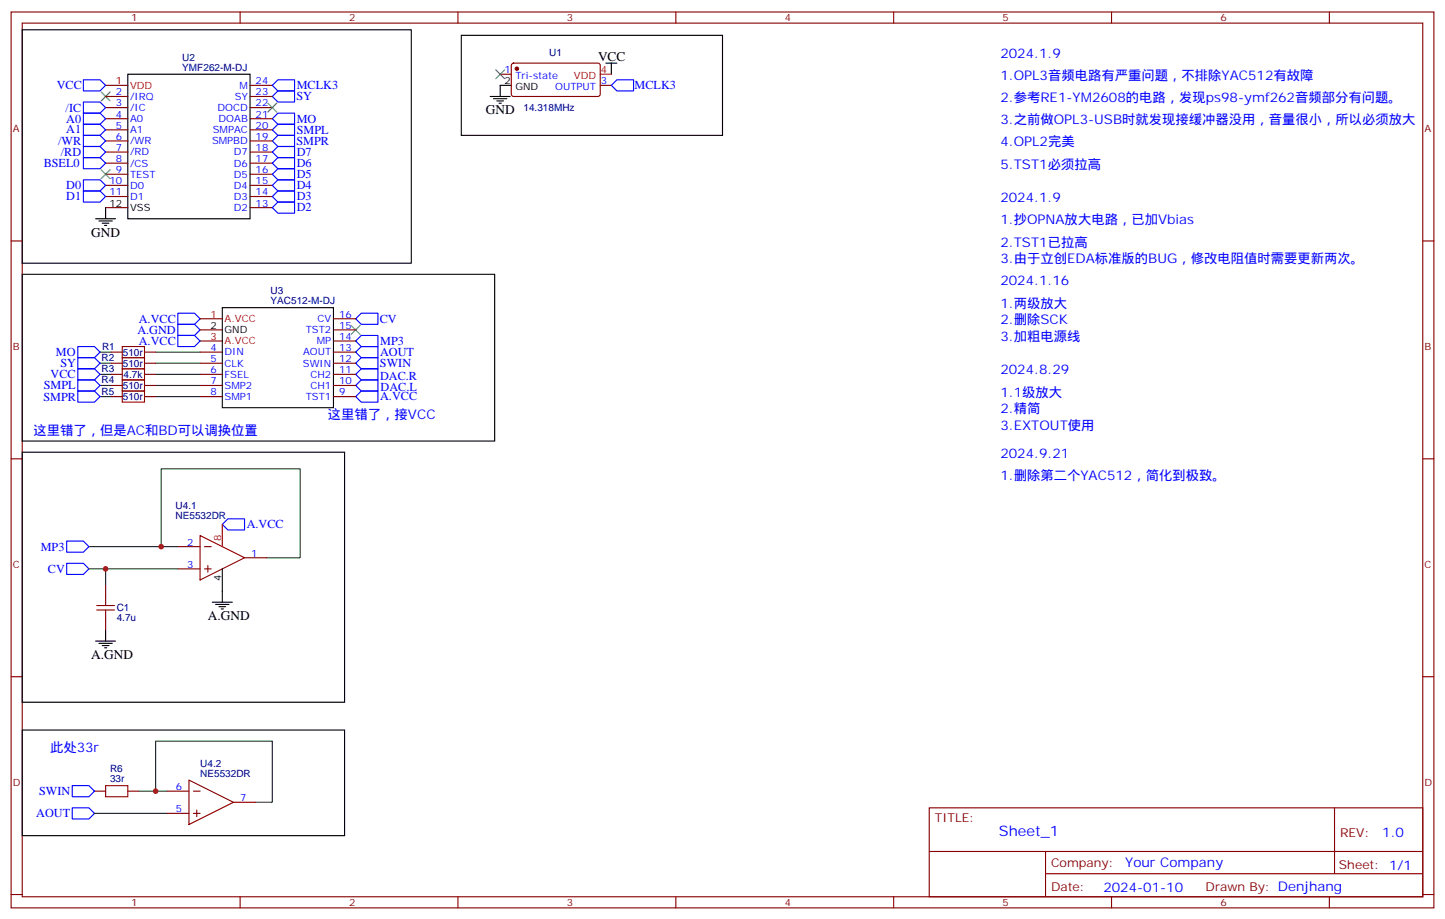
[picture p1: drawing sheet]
<svg xmlns="http://www.w3.org/2000/svg" width="459mm" height="292mm" viewBox="0 0 459 292" stroke-linecap="round" stroke-linejoin="round" font-family="sans-serif">
<g fill="none" stroke="#870000" stroke-width=".35">
<path d="M3.5 3.8h451.6v284.3h-451.6zM7.1 7.3h444.5v277.3h-444.5zM76.2 3.8v3.5M145.3 3.8v3.5M214.5 3.8v3.5M283.6 3.8v3.5M352.8 3.8v3.5M421.9 3.8v3.5M33.5 27.1h7.1M33.5 30.6h7.1M33.5 34.1h7.1M33.5 37.7h7.1"/>
<path d="M79.4 27.1h7M79.4 30.6h7M79.4 34.1h7M79.4 37.7h7M158.7 23.6h3.6M162.5 20.2l.5-.2 27.1 .1 .4 .6-.1 9.5-.6 .4h-27.1l-.4-.7v-9.2zM190.5 27.1h3.5M33.5 41.2h7.1M33.5 44.7h7.1M33.5 48.3h7.1M33.5 51.8h7.1M33.5 55.3h7.1"/>
<path d="M33.5 58.8h7.1M79.4 41.2h7M79.4 44.7h7M79.4 48.3h7M79.4 51.8h7M79.4 55.3h7M79.4 58.8h7M3.5 76.5h3.6M33.5 62.4h7.1M33.5 65.9h7.1M79.4 62.4h7M79.4 65.9h7"/>
<path d="M451.6 76.5h3.5M35.3 118.8h3.5M35.3 115.3h3.5M35.3 111.8h3.5M45.9 118.8h3.5M45.9 115.3h3.5M45.9 111.8h3.5M63.5 118.8h7.1M63.5 115.3h7.1M63.5 111.8h7.1M63.5 101.2h7.1M63.5 104.7h7.1"/>
<path d="M63.5 108.2h7.1M105.8 118.8h7.1M105.8 115.3h7.1M105.8 111.8h7.1M105.8 101.2h7.1M105.8 104.7h7.1M105.8 108.2h7.1M35.3 125.9h3.5M35.3 122.3h3.5M45.9 125.9h3.5M45.9 122.3h3.5M63.5 125.9h7.1"/>
<path d="M63.5 122.3h7.1M105.8 125.9h7.1M105.8 122.3h7.1M3.5 145.6h3.6M451.6 145.6h3.5M56.4 173.5h7.1M63.5 170l14.1 7-14.1 7.1zM64.9 173.5h2.1M66 179.5v2.1M77.6 177h7.1M33.5 185.8v3.6M33.5 196.4v3.6"/>
<path d="M56.4 180.6h7.1M64.9 180.6h2.1M3.5 214.8h3.6M451.6 214.8h3.5M30 251.1h3.5M40.6 251.1h3.5M52.9 251.1h7.1M52.9 258.2h7.1M60 247.6l14.1 7-14.1 7.1zM61.4 251.1h2.1M61.4 258.2h2.1M62.4 257.1v2.1"/>
<path d="M74.1 254.6h7M294.9 256.4h156.7v28.2h-156.7zM423.5 256.4l.1 20.9M295 270.2h156.4M331.8 277.3h119.6M331.8 270.2v14.2M3.5 283.9h3.6M76.2 284.6v3.5M145.3 284.6v3.5M214.5 284.6v3.5M283.6 284.6v3.5M352.8 284.6v3.5"/>
<path d="M421.9 284.6v3.5M451.6 283.9h3.5"/>
</g>
<g fill="none" stroke="#008700" stroke-width=".35">
<path d="M31.7 118.8h3.6M31.7 115.3h3.6M31.7 111.8h3.6M49.4 118.8h14.1M49.4 115.3h14.1M49.4 111.8h14.1M31.7 125.9h3.6M31.7 122.3h3.6M49.4 125.9h14.1M49.4 122.3h14.1M28.2 173.5h28.2M51.2 173.5v-24.7h44v28.2h-10.5"/>
<path d="M28.2 180.6h28.2M33.5 180.6v5.2M30 258.2h22.9M44.1 251.1h5.3M52.9 251.1h-3.5v-15.9h37v19.4h-5.3"/>
</g>
<path d="M38.8 117.1h7.1v3.5h-7.1zM38.8 113.5h7.1v3.6h-7.1zM38.8 110h7.1v3.5h-7.1zM38.8 124.1h7.1v3.5h-7.1zM38.8 120.6h7.1v3.5h-7.1zM30.7 193.6h5.6M30.7 192.2h5.6M33.5 189.4v2.8M33.5 193.6v2.8M33.5 249.3h7.1v3.6h-7.1z" fill="none" stroke="#a10000" stroke-width=".35"/>
<g fill="none" stroke="#00f" stroke-width=".35">
<path d="M26.5 35.9h5.2l1.8 1.8-1.8 1.7h-5.2zM26.5 39.4h5.2l1.8 1.8-1.8 1.8h-5.2zM26.5 32.4h5.2l1.8 1.7-1.8 1.8h-5.2zM26.5 25.3h5.2l1.8 1.8-1.8 1.8h-5.2zM86.4 30.6l1.8-1.7h5.3v3.5h-5.3zM86.4 37.7l1.8-1.8h5.3v3.5h-5.3zM86.4 27.1l1.8-1.8h5.3v3.6h-5.3zM194 27.1l1.8-1.8h5.3v3.6h-5.3zM26.5 57.1h5.2l1.8 1.7-1.8 1.8h-5.2zM26.5 46.5h5.2l1.8 1.8-1.8 1.7h-5.2zM26.5 43h5.2l1.8 1.7-1.8 1.8h-5.2zM26.5 50h5.2l1.8 1.8-1.8 1.8h-5.2z"/>
<path d="M86.4 41.2l1.8-1.8h5.3v3.6h-5.3zM86.4 44.7l1.8-1.7h5.3v3.5h-5.3zM86.4 48.3l1.8-1.8h5.3v3.5h-5.3zM88.2 57.1h5.3v3.5h-5.3l-1.8-1.8zM88.2 53.6h5.3v3.5h-5.3l-1.8-1.8zM88.2 50h5.3v3.6h-5.3l-1.8-1.8zM26.5 60.6h5.2l1.8 1.8-1.8 1.7h-5.2zM88.2 64.1h5.3v3.6h-5.3l-1.8-1.8zM88.2 60.6h5.3v3.5h-5.3l-1.8-1.7zM56.4 99.4h5.3l1.8 1.8-1.8 1.7h-5.3zM24.7 117.1h5.3l1.7 1.7-1.7 1.8h-5.3zM24.7 113.5h5.3l1.7 1.8-1.7 1.8h-5.3z"/>
<path d="M24.7 110h5.3l1.7 1.8-1.7 1.7h-5.3zM56.4 102.9h5.3l1.8 1.8-1.8 1.8h-5.3zM56.4 106.5h5.3l1.8 1.7-1.8 1.8h-5.3zM112.9 101.2l1.8-1.8h5.2v3.5h-5.2zM112.9 108.2l1.8-1.7h5.2v3.5h-5.2zM112.9 111.8l1.8-1.8h5.2v3.5h-5.2zM112.9 115.3l1.8-1.8h5.2v3.6h-5.2zM114.7 117.1h5.2v3.5h-5.2l-1.8-1.8zM24.7 120.6h5.3l1.7 1.7-1.7 1.8h-5.3zM24.7 124.1h5.3l1.7 1.8-1.7 1.7h-5.3zM114.7 124.1h5.2v3.5h-5.2l-1.8-1.7zM114.7 120.6h5.2v3.5h-5.2l-1.8-1.8z"/>
<path d="M21.2 178.8h5.3l1.7 1.8-1.7 1.7h-5.3zM21.2 171.7h5.3l1.7 1.8-1.7 1.8h-5.3zM72.3 164.7h5.3v3.5h-5.3l-1.7-1.8zM22.9 249.3h5.3l1.8 1.8-1.8 1.8h-5.3zM22.9 256.4h5.3l1.8 1.8-1.8 1.7h-5.3z"/>
</g>
<path d="M32.1 29.2l2.8 2.8M34.9 29.2l-2.8 2.8M85 32.7l2.8 2.9M87.8 32.7l-2.8 2.9M157.3 22.2l2.9 2.8M160.2 22.2l-2.9 2.8M32.1 53.9l2.8 2.8M34.9 53.9l-2.8 2.8M111.5 103.3l2.8 2.8M114.3 103.3l-2.8 2.8" fill="none" stroke="#3c3" stroke-width=".35"/>
<path d="M190.5 23.6h3.5M70.6 166.4v7.1" fill="none" stroke="#f00" stroke-width=".35"/>
<g fill="none" stroke="#000" stroke-width=".35">
<path d="M7.1 9.5h123.4v74h-123.4zM146.4 11.2h82.9v31.8h-82.9zM40.6 23.6h38.8v45.8h-38.8zM155.6 30.6h6.3M156.6 31.3h4.3M157.7 32h2.1M158.4 32.7h.7M162.3 27.1h-3.6v3.5M192.3 20h3.5M194 20v3.6M30.3 69.4h6.4M31.4 70.1h4.2"/>
<path d="M32.5 70.8h2.1M33.2 71.5h.7M33.5 65.9v3.5M7.1 87.1h149.9v52.9h-149.9zM70.6 97.6h35.2v31.8h-35.2zM7.1 143.5h102.3v79.4h-102.3zM33.5 200v3.5M67.4 191.1h6.3M68.4 191.8h4.3M69.5 192.5h2.1M70.2 193.3h.7M70.6 180.6v10.5"/>
<path d="M30.3 203.5h6.4M31.4 204.2h4.2M32.5 204.9h2.1M33.2 205.6h.7M7.1 231.7h102.3v33.5h-102.3z"/>
</g>
<circle cx="164" cy="21.8" r=".53" fill="#870000" stroke="#870000" stroke-width=".35"/>
<g fill="#c00">
<circle cx="49.4" cy="251.1" r=".88"/>
<circle cx="51.2" cy="173.5" r=".88"/>
<circle cx="33.5" cy="180.6" r=".88"/>
</g>
<text font-size="4.6" fill="#00f" x="317" y="265.4">Sheet_1</text>
<g font-size="4.2">
<text x="189.8" y="19.3">VCC</text>
<text x="154.2" y="36.3">GND</text>
<text x="28.9" y="75.1">GND</text>
<text x="66" y="196.8">A.GND</text>
<text x="28.9" y="209.1">A.GND</text>
</g>
<g font-size="4.2" fill="#00f">
<text x="317.5" y="18.3">2024.1.9</text>
<text x="317.5" y="25.3">1.OPL3音频电路有严重问题，不排除YAC512有故障</text>
<text x="317.5" y="32.4">2.参考RE1-YM2608的电路，发现ps98-ymf262音频部分有问题。</text>
<text x="317.5" y="39.4">3.之前做OPL3-USB时就发现接缓冲器没用，音量很小，所以必须放大</text>
<text x="317.5" y="46.5">4.OPL2完美</text>
<text x="317.5" y="53.6">5.TST1必须拉高</text>
<text x="317.5" y="64.1">2024.1.9</text>
<text x="317.5" y="71.2">1.抄OPNA放大电路，已加Vbias</text>
<text x="317.5" y="78.2">2.TST1已拉高</text>
<text x="317.5" y="83.5">3.由于立创EDA标准版的BUG，修改电阻值时需要更新两次。</text>
<text x="317.5" y="90.6">2024.1.16</text>
<text x="317.5" y="97.6">1.两级放大</text>
<text x="317.5" y="102.9">2.删除SCK</text>
<text x="317.5" y="108.2">3.加粗电源线</text>
<text x="317.5" y="118.8">2024.8.29</text>
<text x="317.5" y="125.9">1.1级放大</text>
<text x="317.5" y="131.2">2.精简</text>
<text x="104.1" y="132.9">这里错了，接VCC</text>
<text x="317.5" y="136.5">3.EXTOUT使用</text>
<text x="10.6" y="138.2">这里错了，但是AC和BD可以调换位置</text>
<text x="317.5" y="145.3">2024.9.21</text>
<text x="317.5" y="152.3">1.删除第二个YAC512，简化到极致。</text>
<text x="15.9" y="238.8">此处33r</text>
<text x="438.7" y="265.7">1.0</text>
<text x="357.1" y="275.2">Your Company</text>
<text x="350.2" y="283">2024-01-10</text>
</g>
<g font-size="3.9" fill="#00f">
<text x="18" y="28.3">VCC</text>
<text x="94.2" y="28.4">MCLK3</text>
<text x="201.4" y="28.3">MCLK3</text>
<text x="20.8" y="35.4">/IC</text>
<text x="94.1" y="31.8">SY</text>
<text x="21" y="38.9">A0</text>
<text x="94.2" y="38.9">MO</text>
<text x="18.5" y="46">/WR</text>
<text x="21" y="42.4">A1</text>
<text x="94.1" y="46">SMPR</text>
<text x="94.2" y="42.5">SMPL</text>
<text x="13.9" y="53.1">BSEL0</text>
<text x="19.3" y="49.5">/RD</text>
<text x="94.2" y="53">D6</text>
<text x="94.2" y="49.4">D7</text>
<text x="94.2" y="56.5">D5</text>
<text x="21" y="60.1">D0</text>
<text x="21" y="63.5">D1</text>
<text x="94.2" y="63.5">D3</text>
<text x="94.2" y="60">D4</text>
<text x="94.2" y="67.1">D2</text>
<text x="43.6" y="106">A.GND</text>
<text x="44.1" y="102.4">A.VCC</text>
<text x="120.6" y="102.4">CV</text>
<text x="17.7" y="113">MO</text>
<text x="44.1" y="109.4">A.VCC</text>
<text x="120.6" y="113">AOUT</text>
<text x="120.6" y="109.6">MP3</text>
<text x="19.2" y="116.5">SY</text>
<text x="120.6" y="116.5">SWIN</text>
<text x="13.9" y="123.6">SMPL</text>
<text x="16.1" y="120.1">VCC</text>
<text x="120.6" y="120.6">DAC.R</text>
<text x="120.8" y="124.1">DAC.L</text>
<text x="13.8" y="127.1">SMPR</text>
<text x="120.6" y="127.1">A.VCC</text>
<text x="78.3" y="167.7">A.VCC</text>
<text x="12.9" y="174.8">MP3</text>
<text x="15.2" y="181.7">CV</text>
<text x="12.4" y="252.4">SWIN</text>
<text x="11.5" y="259.4">AOUT</text>
</g>
<g font-size="3.9" fill="#800">
<text x="296.7" y="261">TITLE:</text>
<text x="425.3" y="265.7">REV:</text>
<text x="333.6" y="275.2">Company:</text>
<text x="425" y="275.8">Sheet: 1/1</text>
<text x="333.6" y="282.9">Date:</text>
<text x="382.6" y="282.9">Drawn By: Denjhang</text>
</g>
<g font-size="3.2" fill="#800">
<text x="41.6" y="6.8">1</text>
<text x="110.8" y="6.8">2</text>
<text x="179.9" y="6.8">3</text>
<text x="249.1" y="6.8">4</text>
<text x="318.2" y="6.8">5</text>
<text x="387.3" y="6.8">6</text>
<text x="4.1" y="41.9">A</text>
<text x="452.1" y="41.9">A</text>
<text x="4.1" y="111.1">B</text>
<text x="452.1" y="111.1">B</text>
<text x="4.1" y="180.2">C</text>
<text x="452.1" y="180.2">C</text>
<text x="4.1" y="249.3">D</text>
<text x="452.1" y="249.3">D</text>
<text x="41.6" y="287.6">1</text>
<text x="110.8" y="287.6">2</text>
<text x="179.9" y="287.6">3</text>
<text x="249.1" y="287.6">4</text>
<text x="318.2" y="287.6">5</text>
<text x="387.3" y="287.6">6</text>
</g>
<g font-size="3.2" fill="#000080">
<text x="174.3" y="17.7">U1</text>
<text x="57.9" y="22.4">YMF262-M-DJ</text>
<text x="57.9" y="19.3">U2</text>
<text x="166.1" y="35.3">14.318MHz</text>
<text x="85.9" y="93.4">U3</text>
<text x="85.9" y="96.6">YAC512-M-DJ</text>
<text x="32.4" y="111.1">R1</text>
<text x="39" y="112.9">510r</text>
<text x="32.3" y="118.2">R3</text>
<text x="32.3" y="114.7">R2</text>
<text x="39" y="116.4">510r</text>
<text x="39.2" y="120">4.7k</text>
<text x="32.3" y="125.2">R5</text>
<text x="32.3" y="121.7">R4</text>
<text x="39" y="123.5">510r</text>
<text x="39" y="127">510r</text>
<text x="55.7" y="161.6">U4.1</text>
<text x="55.7" y="164.7">NE5532DR</text>
<text x="37" y="197.2">4.7u</text>
<text x="37" y="194.1">C1</text>
<text x="34.9" y="245.1">R6</text>
<text x="63.5" y="243.4">U4.2</text>
<text x="34.9" y="248.3">33r</text>
<text x="63.5" y="246.5">NE5532DR</text>
</g>
<g font-size="3.2" fill="#00f">
<text x="160.1" y="23.2">1</text>
<text x="76" y="28.2">M</text>
<text x="81.1" y="26.7">24</text>
<text x="163.6" y="25">Tri-state</text>
<text x="176.2" y="28.5">OUTPUT</text>
<text x="190.7" y="26.7">3</text>
<text x="36.8" y="30.3">2</text>
<text x="36.8" y="33.8">3</text>
<text x="41.3" y="31.7">/IRQ</text>
<text x="41.3" y="35.2">/IC</text>
<text x="69.1" y="35.2">DOCD</text>
<text x="74.5" y="31.7">SY</text>
<text x="81.1" y="33.8">22</text>
<text x="81.1" y="30.3">23</text>
<text x="36.8" y="37.3">4</text>
<text x="36.8" y="40.9">5</text>
<text x="41.3" y="38.7">A0</text>
<text x="69.4" y="38.7">DOAB</text>
<text x="81.1" y="40.9">20</text>
<text x="81.1" y="37.3">21</text>
<text x="36.8" y="44.4">6</text>
<text x="36.8" y="47.9">7</text>
<text x="41.3" y="42.3">A1</text>
<text x="41.3" y="45.8">/WR</text>
<text x="67.3" y="45.8">SMPBD</text>
<text x="67.5" y="42.3">SMPAC</text>
<text x="81.1" y="47.9">18</text>
<text x="81.1" y="44.4">19</text>
<text x="36.8" y="51.4">8</text>
<text x="41.3" y="49.3">/RD</text>
<text x="41.3" y="52.8">/CS</text>
<text x="74.2" y="52.8">D6</text>
<text x="74.2" y="49.3">D7</text>
<text x="81.1" y="51.4">17</text>
<text x="34.8" y="58.5">10</text>
<text x="36.8" y="55">9</text>
<text x="41.3" y="56.4">TEST</text>
<text x="41.3" y="59.9">D0</text>
<text x="74.2" y="59.9">D4</text>
<text x="74.2" y="56.4">D5</text>
<text x="81.1" y="58.5">15</text>
<text x="81.1" y="55">16</text>
<text x="34.8" y="62">11</text>
<text x="41.3" y="63.4">D1</text>
<text x="74.2" y="63.4">D3</text>
<text x="81.1" y="65.5">13</text>
<text x="81.1" y="62">14</text>
<text x="74.2" y="67">D2</text>
<text x="107.6" y="100.8">16</text>
<text x="97" y="105.8">TST2</text>
<text x="100.7" y="102.2">CV</text>
<text x="107.6" y="107.9">14</text>
<text x="107.6" y="104.4">15</text>
<text x="66.8" y="111.4">4</text>
<text x="71.3" y="112.8">DIN</text>
<text x="96.2" y="112.8">AOUT</text>
<text x="100.5" y="109.3">MP</text>
<text x="107.6" y="111.4">13</text>
<text x="66.8" y="114.9">5</text>
<text x="66.8" y="118.5">6</text>
<text x="71.3" y="116.3">CLK</text>
<text x="71.3" y="119.9">FSEL</text>
<text x="96.1" y="116.3">SWIN</text>
<text x="98.5" y="119.9">CH2</text>
<text x="107.6" y="118.5">11</text>
<text x="107.6" y="114.9">12</text>
<text x="66.8" y="122">7</text>
<text x="66.8" y="125.5">8</text>
<text x="71.3" y="123.4">SMP2</text>
<text x="98.5" y="123.4">CH1</text>
<text x="107.6" y="125.5">9</text>
<text x="107.6" y="122">10</text>
<text x="71.3" y="126.9">SMP1</text>
<text x="97" y="126.9">TST1</text>
<text x="59.4" y="173.1">2</text>
<text x="79.7" y="176.7">1</text>
<text x="59.4" y="180.2">3</text>
<text x="55.8" y="250.8">6</text>
<text x="55.8" y="257.8">5</text>
<text x="76.2" y="254.3">7</text>
</g>
<g font-size="3.2" fill="#f00">
<text x="190.7" y="23.2">4</text>
<text x="36.8" y="26.7">1</text>
<text x="41.3" y="28.2">VDD</text>
<text x="182.1" y="25">VDD</text>
<text x="66.8" y="100.8">1</text>
<text x="66.8" y="107.9">3</text>
<text x="71.3" y="102.2">A.VCC</text>
<text x="71.3" y="109.3">A.VCC</text>
<text x="70.2" y="171.7" transform="rotate(-90 70.2 171.7)">8</text>
</g>
<g font-size="3.2">
<text x="160.1" y="26.7">2</text>
<text x="163.6" y="28.5">GND</text>
<text x="34.8" y="65.5">12</text>
<text x="41.3" y="67">VSS</text>
<text x="66.8" y="104.4">2</text>
<text x="71.3" y="105.8">GND</text>
<text x="70.2" y="184.3" transform="rotate(-90 70.2 184.3)">4</text>
</g>
</svg>
